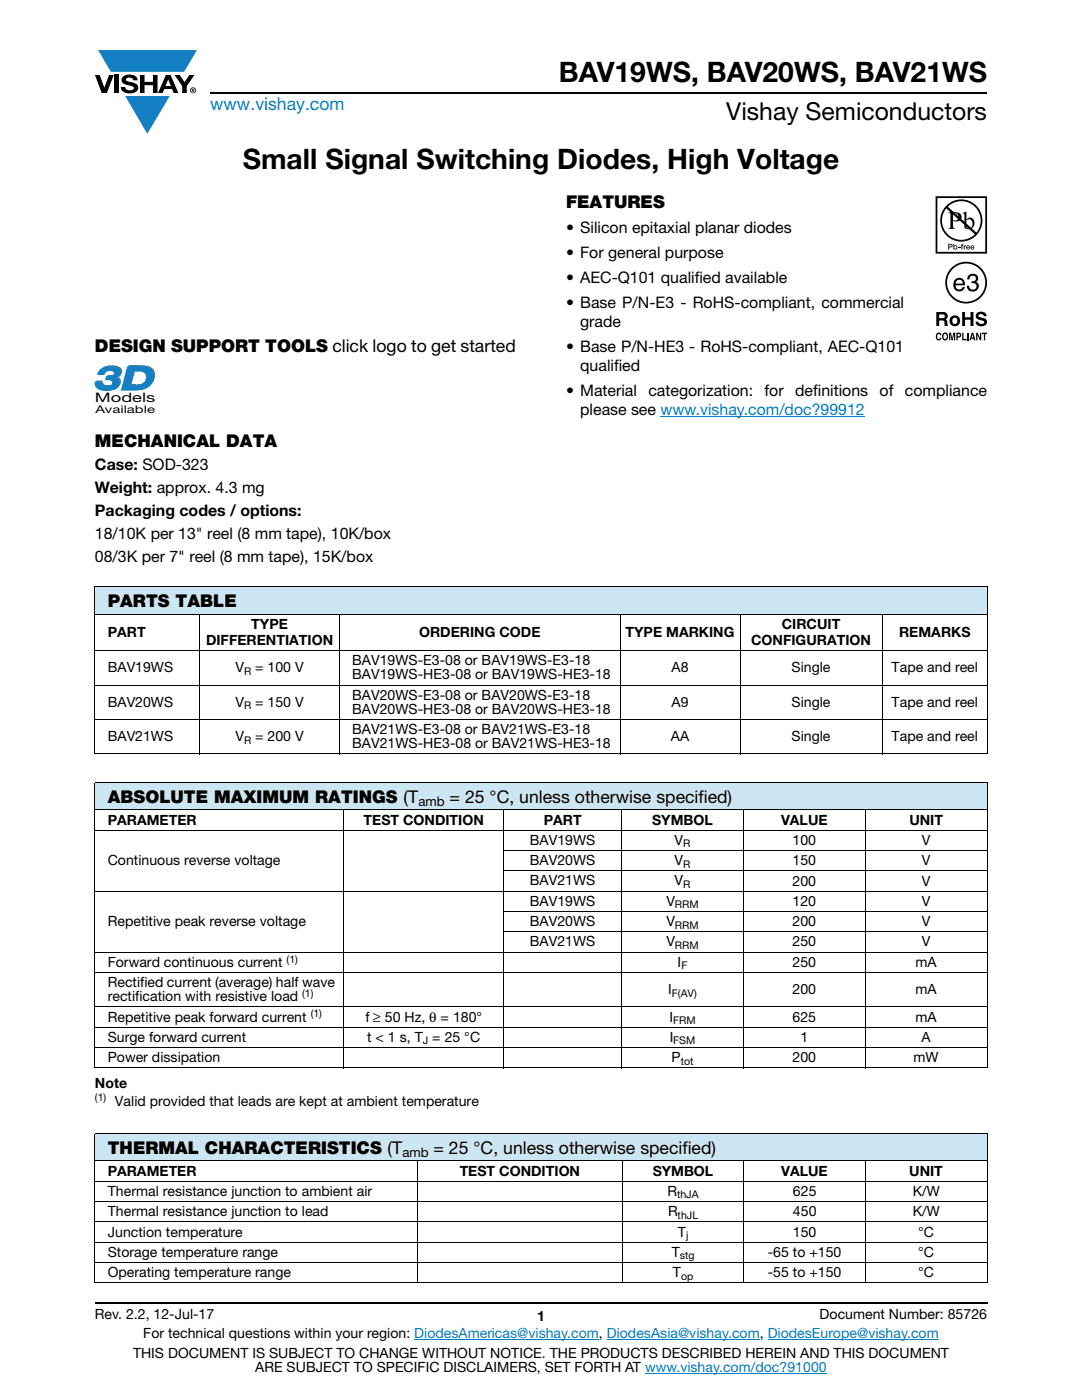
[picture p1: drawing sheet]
<svg xmlns="http://www.w3.org/2000/svg" width="216mm" height="279mm" viewBox="0 0 216 279" stroke-linecap="round" stroke-linejoin="round" font-family="sans-serif">
<g fill="#147fc3">
<path d="M19.6 10h19.7l-2.6 4.3h-1.1h-13.5z"/>
<path d="M25 19.2h8.9l-4.5 7.5z"/>
</g>
<g fill="#000">
<path d="M18.9 15h1l.9 2.5 1-2.5h.9l-1.4 3.6h-1zM22.9 15h.9v3.6h-.9zM24.6 15.3a2.1 2.1 0 0 1 2.8 .3l.1 .4h-.9a.79 .79 0 0 0-.7-.5 .79 .79 0 0 0-.8 .4l.3 .3 1 .2a1.08 1.08 0 0 1 1.2 1 1.08 1.08 0 0 1-1.1 1.2 1.73 1.73 0 0 1-2.4-1.2h.9a.96 .96 0 0 0 .8 .6 .96 .96 0 0 0 .9-.4 1.31 1.31 0 0 0-1.2-.6 1.03 1.03 0 0 1-1.1-.6 1.03 1.03 0 0 1 .2-1.1zM27.9 15h.9v1.3h1.7v-1.3h.9v3.6h-.9v-1.6h-1.7v1.6h-.9zM34.8 15h1.1l.9 1.4 1-1.4h1l-1.5 2.2v1.4h-.9v-1.4z"/>
<path d="M33.6 15.9l.5 1.3h-1.1zM33.1 15l-1.6 3.6h1l.3-.8h1.5l.3 .8h1l-1.6-3.6z"/>
<path d="M38.4 17.8h.2v.2h-.2zM38.3 17.7v.7h.1v-.3l.4 .3-.2-.3 .2-.2-.1-.2z"/>
<path d="M38.1 18a.46 .46 0 0 1 .9 0 .46 .46 0 0 1-.9 0zM37.9 18a.6 .6 0 0 0 1.2 0 .6 .6 0 0 0-1.2 0z"/>
</g>
<path d="M42 18.6h155M18.9 260h178.1" fill="none" stroke="#000" stroke-width=".36"/>
<path d="M131.8 83.2h40.8M82.7 267.3h36.8M121.1 267.3h30.5M128.7 274h36.3M153.2 267.3h34.1" fill="none" stroke="#007ec4" stroke-width=".2"/>
<g fill="#fff">
<path d="M41.6 39.9h38.7v24.2h-38.7z"/>
<path d="M18.9 72.9h12.1v9.9h-12.1z"/>
</g>
<path d="M19.3 76h1.2l-.3 .3h-1.2z" fill="#0d567f"/>
<path d="M20.5 76l-.3 .3z" fill="#09537d"/>
<path d="M20.5 76l-.3 .4z" fill="#0d5781"/>
<path d="M20.5 76.1l-.3 .4z" fill="#105a84"/>
<path d="M20.5 76.2l-.3 .3z" fill="#115c88"/>
<path d="M20.5 76.2l-.3 .4z" fill="#145f8c"/>
<path d="M20.5 76.3l-.2 .4z" fill="#146190"/>
<path d="M20.6 76.4l-.3 .4z" fill="#156494"/>
<path d="M20.6 76.4l.2 .2-.3 .4-.2-.2z" fill="#176797"/>
<path d="M20.8 76.7h.1l-.3 .3h-.1z" fill="#156494"/>
<path d="M20.9 76.7l.1 .1-.4 .2z" fill="#146190"/>
<path d="M21 76.8h.1l-.4 .3z" fill="#145f8c"/>
<path d="M21.1 76.8h.1l-.4 .3z" fill="#115c88"/>
<path d="M21.2 76.8h.1l-.4 .3z" fill="#105a84"/>
<path d="M21.3 76.8l.2 .1-.5 .3z" fill="#0d5781"/>
<path d="M21.5 76.9h.2l-.4 .3h-.1z" fill="#09537d"/>
<path d="M21.7 76.9l.1-.1-.5 .4z" fill="#0e5078"/>
<path d="M21.8 76.9l.2-.1-.5 .4z" fill="#0e4e73"/>
<path d="M22 76.8h.2l-.5 .3z" fill="#0a496f"/>
<path d="M22.2 76.8l.1-.1-.4 .4z" fill="#09486a"/>
<path d="M22.3 76.7l.3-.2-.6 .5z" fill="#034466"/>
<path d="M21.6 74.8h.4l-.4 .3h-.3z" fill="#0d567f"/>
<path d="M21.3 73.9l-.4 .5z" fill="#034466"/>
<path d="M21.2 74.1l-.4 .4z" fill="#09486a"/>
<path d="M21.1 74.2l-.3 .4z" fill="#0a496f"/>
<path d="M21.1 74.3l-.3 .4z" fill="#0e4e73"/>
<path d="M22 74.8h.1l-.5 .3z" fill="#09537d"/>
<path d="M22.1 74.8h.2l-.3 .3h-.2z" fill="#0e5078"/>
<path d="M22.3 74.8h.2l-.5 .3z" fill="#0e4e73"/>
<path d="M22.5 74.8l.2-.1-.5 .4z" fill="#0a496f"/>
<path d="M22.7 74.7h.1l-.4 .3z" fill="#09486a"/>
<path d="M22.8 74.7l.2-.2-.5 .5z" fill="#034466"/>
<path d="M23.2 75.1l.2 .1-.3 .3-.2-.1z" fill="#115c88"/>
<path d="M23.4 75.2h.1l-.3 .3h-.1z" fill="#145f8c"/>
<path d="M23.5 75.2l.2 .1-.3 .3-.2-.1z" fill="#146190"/>
<path d="M23.7 75.3l.1 .1-.3 .3-.1-.1z" fill="#156494"/>
<path d="M23.8 75.4l.2 .2-.3 .3-.2-.2z" fill="#176797"/>
<path d="M24 75.6l.1 .1-.3 .3-.1-.1z" fill="#156494"/>
<path d="M24.1 75.7l-.3 .4z" fill="#146190"/>
<path d="M24.1 75.8l-.3 .4z" fill="#145f8c"/>
<path d="M24.1 75.9l-.3 .4z" fill="#115c88"/>
<path d="M24.2 76l-.3 .4z" fill="#105a84"/>
<path d="M24.2 76.1l-.3 .4z" fill="#0d5781"/>
<path d="M24.2 76.2l-.4 .4z" fill="#09537d"/>
<path d="M24.1 76.3l-.3 .4z" fill="#0e5078"/>
<path d="M24.1 76.4l-.3 .4z" fill="#0e4e73"/>
<path d="M24.1 76.5l-.4 .4z" fill="#0a496f"/>
<path d="M24.1 76.6l-.4 .4z" fill="#09486a"/>
<g fill="#034466">
<path d="M24 76.7l-.5 .6z"/>
<path d="M20.3 73.5l.5-.4-.8 .7z"/>
</g>
<path d="M20.8 73.1l.3-.1-.6 .5z" fill="#09486a"/>
<path d="M21.1 73l.3-.1-.6 .4z" fill="#0a496f"/>
<path d="M21.4 72.9h.4l-.3 .3-.4 .1z" fill="#0e4e73"/>
<path d="M21.8 72.9h.3l-.3 .3h-.3z" fill="#0e5078"/>
<path d="M22.1 72.9h.2l-.5 .3z" fill="#09537d"/>
<path d="M19.9 73.9a3.2 3.2 0 0 1 4.1 .1 1.07 1.07 0 0 1-1.1 1.4 1.09 1.09 0 0 1 1 1 1.09 1.09 0 0 1-.8 1.2 4.2 4.2 0 0 1-3.6-.1l-.5-.7v-.5h1.2a1 1 0 0 0 1.5 .8 .7 .7 0 0 0 .8-.7 .7 .7 0 0 0-.9-.6h-.5l.2-.7h.4a.81 .81 0 0 0 1.1-.8 1.28 1.28 0 0 0-2 .4h-1.3z" fill="#177fc3"/>
<path d="M19.9 73.9a3.2 3.2 0 0 1 4.1 .1 1.07 1.07 0 0 1-1.1 1.4 1.09 1.09 0 0 1 1 1 1.09 1.09 0 0 1-.8 1.2 4.2 4.2 0 0 1-3.6-.1l-.5-.7v-.5h1.2a1 1 0 0 0 1.5 .8 .7 .7 0 0 0 .8-.7 .7 .7 0 0 0-.9-.6h-.5l.2-.7h.4a.81 .81 0 0 0 1.1-.8 1.28 1.28 0 0 0-2 .4h-1.3z" fill="none" stroke="#177fc3" stroke-width=".2"/>
<path d="M22.3 72.9h.2l-.3 .3h-.2z" fill="#09537d"/>
<path d="M22.5 72.9h.4l-.3 .3h-.4z" fill="#0d5781"/>
<path d="M22.9 72.9l.3 .1-.3 .3-.3-.1z" fill="#105a84"/>
<path d="M23.2 73h.2l-.3 .3h-.2z" fill="#115c88"/>
<path d="M23.4 73l.2 .1-.3 .3-.2-.1z" fill="#145f8c"/>
<path d="M23.6 73.1l.2 .1-.3 .3-.2-.1z" fill="#146190"/>
<path d="M23.8 73.2l.2 .1-.3 .3-.2-.1z" fill="#156494"/>
<path d="M24 73.3l.3 .3-.3 .3-.3-.3z" fill="#176797"/>
<path d="M24.3 73.6v.1l-.3 .3v-.1z" fill="#156494"/>
<path d="M24.3 73.7l-.2 .4z" fill="#146190"/>
<path d="M24.4 73.8l-.3 .4z" fill="#145f8c"/>
<path d="M24.4 73.9l-.3 .4z" fill="#115c88"/>
<path d="M24.4 74l-.3 .4z" fill="#105a84"/>
<path d="M24.4 74.1l-.3 .4z" fill="#0d5781"/>
<path d="M24.4 74.1l-.3 .4z" fill="#09537d"/>
<path d="M24.4 74.2l-.3 .4z" fill="#0e5078"/>
<path d="M24.4 74.3l-.3 .4z" fill="#0e4e73"/>
<path d="M24.4 74.4l-.4 .3z" fill="#0a496f"/>
<path d="M24.3 74.4l-.3 .4z" fill="#09486a"/>
<path d="M24.3 74.5l-.5 .5z" fill="#034466"/>
<path d="M26.2 76.7h1.1l-.3 .3h-1.1z" fill="#0d567f"/>
<path d="M27.3 76.7h.1l-.4 .3z" fill="#09537d"/>
<path d="M27.4 76.7h.3l-.3 .3h-.3z" fill="#0e5078"/>
<path d="M27.7 76.7l.3-.1-.3 .3-.3 .1z" fill="#0e4e73"/>
<path d="M28 76.6l.2-.1-.5 .4z" fill="#0a496f"/>
<path d="M28.2 76.5l.3-.1-.6 .5z" fill="#09486a"/>
<path d="M28.5 76.4l.6-.3-.9 .6z" fill="#034466"/>
<path d="M27 73.7l-.8 3-.3 .3 .8-3z" fill="#074f76"/>
<path d="M25.5 73h2.6" fill="none" stroke="#0d567f" stroke-width=".31"/>
<path d="M28.1 72.9h.4l-.3 .3h-.4z" fill="#09537d"/>
<path d="M28.5 72.9h.4l-.3 .3h-.4z" fill="#0d5781"/>
<path d="M28.9 72.9l.4 .1-.3 .3-.4-.1z" fill="#105a84"/>
<path d="M29.3 73l.3 .1-.3 .3-.3-.1z" fill="#115c88"/>
<path d="M29.6 73.1h.2l-.3 .4-.2-.1z" fill="#145f8c"/>
<path d="M29.8 73.2l.3 .1-.3 .3-.3-.1z" fill="#146190"/>
<path d="M30.1 73.3l.2 .1-.3 .3-.2-.1z" fill="#156494"/>
<path d="M30.3 73.4l.5 .5-.4 .3-.4-.5z" fill="#176797"/>
<path d="M30.8 73.9l.1 .2-.4 .3-.1-.2z" fill="#156494"/>
<path d="M30.9 74.1v.2l-.3 .3-.1-.2z" fill="#146190"/>
<path d="M30.9 74.3v.1l-.3 .3v-.1z" fill="#145f8c"/>
<path d="M30.9 74.4l-.2 .5z" fill="#115c88"/>
<path d="M31 74.6l-.3 .4z" fill="#105a84"/>
<path d="M31 74.7v.3l-.3 .3v-.3z" fill="#0d5781"/>
<path d="M31 75l-.4 .5z" fill="#09537d"/>
<path d="M30.9 75.2l-.3 .5z" fill="#0e5078"/>
<path d="M30.9 75.4l-.4 .5z" fill="#0e4e73"/>
<path d="M30.8 75.6l-.4 .6z" fill="#0a496f"/>
<path d="M30.7 75.9l-.4 .5z" fill="#09486a"/>
<path d="M30.6 76.1l-.6 .8z" fill="#034466"/>
<path d="M26.7 74l-.8 3a3.2 3.2 0 0 0 3.1-.9 1.27 1.27 0 0 0 .1-1.5 1.27 1.27 0 0 0-1.3-.6zM25.5 73.2a8.4 8.4 0 0 1 4.2 .3 2.15 2.15 0 0 1 1 2.1 2.15 2.15 0 0 1-1.4 1.8 9.3 9.3 0 0 1-5.1 .4z" fill="#177fc3"/>
<path d="M25.5 73.2a8.4 8.4 0 0 1 4.2 .3 2.15 2.15 0 0 1 1 2.1 2.15 2.15 0 0 1-1.4 1.8 9.3 9.3 0 0 1-5.1 .4zM26.7 74a2.55 2.55 0 0 1 2.3 .5 1.76 1.76 0 0 1-.2 1.9 1.76 1.76 0 0 1-1.8 .6h-1.1z" fill="none" stroke="#177fc3" stroke-width=".2"/>
<path d="M186.7 39.2h10.3v28.8h-10.3z" fill="#fff"/>
<g fill="#000">
<path d="M191.2 49.3h.4v.1h-.4zM191.9 48.7h.3l-.2 .2 .2 .1v.1h-.2v.7h-.1v-.7h-.2zM192.3 49h.2v.1l.3-.1v.1l-.3 .1v.6h-.2zM193.3 54.9a1.07 1.07 0 0 1 1.3-.2 1.07 1.07 0 0 1 .5 1.2l-.4 .4a1.06 1.06 0 0 1 .5 1.4 1.06 1.06 0 0 1-1.4 .5l-.2-.1a1.02 1.02 0 0 1-.7-1.1h.5a.71 .71 0 0 0 .9 .8 .71 .71 0 0 0 .3-1.2l-.7-.1v-.4a.59 .59 0 0 0 .8-.4 .59 .59 0 0 0-.6-.7 .66 .66 0 0 0-.7 .8h-.4zM186.9 66.6l.4-.2h.3l.2 .5-.6-.2a.66 .66 0 0 0 .1 1l.3-.3h.2a.54 .54 0 0 1-.4 .6 .54 .54 0 0 1-.6-.5zM189.4 66.4h.4l.2 1.2 .2-1.2h.4v1.5h-.3v-1.3l-.2 1.3h-.2l-.3-1.3v1.3h-.2zM192 66.4h.3v1.2h.6v.3h-.9zM192 62.3h.6v1h1.1v-1h.5v2.8h-.5v-1.3h-1.1v1.3h-.6zM193 66.4h.3v1.5h-.3zM195 62.4a1.15 1.15 0 0 1 1.9 .7h-.6v-.2a.68 .68 0 0 0-1-.1v.4l.2 .1a1.29 1.29 0 0 1 1.5 .9 1.17 1.17 0 0 1-1.2 .9 1.17 1.17 0 0 1-1.1-.9h.5l.1 .2a.67 .67 0 0 0 1.1-.1l-.3-.3-.5-.1a.82 .82 0 0 1-.9-.5 .82 .82 0 0 1 .3-1zM194.8 66.4h.3l.5 1.1v-1.1h.2v1.5h-.3l-.5-1.1v1.1h-.2zM195.9 66.4h1.1v.3h-.4v1.2h-.3v-1.2h-.4z"/>
<path d="M187 39.5h9.6v10.8h-9.6zM186.7 39.2v11.4h10.3v-11.4z"/>
<path d="M189 56.4a3.8 3.8 0 0 1 7.6 0 3.8 3.8 0 0 1-7.6 0zM188.6 56.4a4.2 4.2 0 0 0 8.4 0 4.2 4.2 0 0 0-8.4 0z"/>
<path d="M189.1 41.3a3.9 3.9 0 0 1 5.3-.2 3.9 3.9 0 0 1 .4 5.3zM188.8 41.6l5.7 5.2a3.9 3.9 0 0 1-5.3 .1 3.9 3.9 0 0 1-.4-5.3zM187.6 44a4.2 4.2 0 0 0 8.4 0 4.2 4.2 0 0 0-8.4 0z"/>
<path d="M189.4 48.8v.4h.4v-.3zM189.2 48.7h.7l.2 .3-.2 .3-.5 .1v.4h-.2z"/>
<path d="M190.2 42.6v1.3a.75 .75 0 0 0 1.1-.6 .75 .75 0 0 0-1.1-.7zM189.2 42.4a2.81 2.81 0 0 1 2.4 .3 .97 .97 0 0 1 0 1.2 .97 .97 0 0 1-1.2 .2h-.2v1.1v.2l.5 .3h-1.5l.3-.2 .1-.3v-2.3v-.3z"/>
<path d="M190.4 49.4a.26 .26 0 0 0 .5 0 .26 .26 0 0 0-.5 0zM190.2 48.7h.2v.4a.38 .38 0 0 1 .5 0 .38 .38 0 0 1 0 .6 .38 .38 0 0 1-.5 0l-.2 .1z"/>
<path d="M190.9 56.1l-.2 .5h1.4a.7 .7 0 0 0-.4-.7 .7 .7 0 0 0-.8 .2zM190.7 55.7a1.18 1.18 0 0 1 1.4-.1 1.18 1.18 0 0 1 .5 1.3h-1.9a.73 .73 0 0 0 .5 .9 .73 .73 0 0 0 .9-.5h.4a1.21 1.21 0 0 1-1.6 .8 1.21 1.21 0 0 1-.6-1.7z"/>
<path d="M192.8 44v1.3l.2 .2a.72 .72 0 0 0 .8-.1 .72 .72 0 0 0 .3-.7 .72 .72 0 0 0-.4-.8 .72 .72 0 0 0-.9 .1zM192.1 42.5l.7-.3v1.6a.89 .89 0 0 1 1.1-.3 .89 .89 0 0 1 .6 1 1.23 1.23 0 0 1-.7 1.2 1.23 1.23 0 0 1-1.4-.2v-2.7z"/>
<path d="M193 49.2v.1h.4l-.2-.2zM193 49h.4l.2 .4h-.6v.2l.5-.1a.42 .42 0 0 1-.6 .2 .42 .42 0 0 1 .1-.7z"/>
<path d="M193.9 49.2l-.1 .1h.5l-.3-.2zM193.8 49h.5l.1 .4h-.6l.1 .2 .5-.1a.42 .42 0 0 1-.6 .2 .42 .42 0 0 1 0-.7z"/>
<path d="M187.4 62.8v.7h.9a.39 .39 0 0 0 .1-.7zM186.8 62.3h1.4a.79 .79 0 0 1 .8 .4 .79 .79 0 0 1-.1 .9l-.2 .1a.98 .98 0 0 1 .4 1.2l.1 .2h-.7l-.2-1.1h-.9v1.1h-.6z"/>
<path d="M188.4 66.7a.64 .64 0 0 0 .2 1l.1-.1a.64 .64 0 0 0-.1-1zM188.2 66.5l.2-.1a.56 .56 0 0 1 .7 .3 .82 .82 0 0 1-.5 1.3l-.2-.1a.89 .89 0 0 1-.2-1.4z"/>
<path d="M190.3 63.5a.63 .63 0 0 0-.3 .7 .63 .63 0 0 0 .8 .4 .63 .63 0 0 0 .2-.8 .63 .63 0 0 0-.7-.3zM189.5 64a1.09 1.09 0 0 1 2.1 0 1.09 1.09 0 0 1-2.1 0z"/>
<path d="M191.1 66.7v.4l.4-.1v-.3zM190.8 66.4h.6a.5 .5 0 0 1 .4 .5 .5 .5 0 0 1-.4 .5h-.3v.5h-.3z"/>
<path d="M194 66.7l-.1 .6h.3zM193.9 66.4h.3l.4 1.5h-.3v-.3h-.5l-.1 .3h-.3z"/>
</g>
<g fill="#cce5f3">
<path d="M18.9 117.1h178.1v5.5h-178.1z"/>
<path d="M18.9 156.1h178.1v5.5h-178.1z"/>
<path d="M18.9 226.2h178.1v5.5h-178.1z"/>
</g>
<g fill="none" stroke="#000" stroke-width=".2">
<path d="M18.9 117.1h178.2M18.9 117.2v33.2M197 117.2v33.2M18.9 122.6h178.2M18.9 129.8h178.2M18.9 136.7h178.2M39.9 122.5v28.1M67.7 122.5v28.1M123.8 122.5v28.1M147.7 122.5v28.1M176 122.5v28.1M18.9 143.6h178.2"/>
<path d="M18.9 150.5h178.2M18.9 156.1h178.1M18.9 156.2v56.8M197 156.2v56.8M18.9 161.6h178.1M18.9 165.7h178.1M18.9 177.8h178.1M68.6 161.5v51.7M100.4 169.7h96.6M100.4 173.8h96.6M100.5 161.5v51.7M124 161.5v51.7"/>
<path d="M148.3 161.5v51.7M172.7 161.5v51.7M18.9 190h178.1M18.9 194.1h178.1M100.4 181.9h96.6M100.4 185.9h96.6M18.9 201h178.1M18.9 205h178.1M18.9 209.1h178.1M18.9 213.1h178.1M18.9 226.2h178.1M18.9 231.7h178.1"/>
<path d="M18.9 235.7h178.1M18.9 239.8h178.1M18.9 226.3v29.6M83.3 231.6v24.5M124.2 231.6v24.5M148.4 231.6v24.5M172.7 231.6v24.5M197 226.3v29.6M18.9 243.8h178.1M18.9 247.9h178.1M18.9 251.9h178.1M18.9 256h178.1"/>
</g>
<g font-size="5.6">
<text x="111.5" y="16.4">BAV19WS, BAV20WS, BAV21WS</text>
<text x="48.4" y="33.8">Small Signal Switching Diodes, High Voltage</text>
</g>
<text font-size="4.9" x="144.9" y="24">Vishay Semiconductors</text>
<text font-size="3.5" fill="#007ec4" x="42" y="21.9">www.vishay.com</text>
<g font-size="3.5">
<text x="112.9" y="41.5">FEATURES</text>
<text x="18.9" y="70.3">DESIGN SUPPORT TOOLS click logo to get started</text>
<text x="18.9" y="89.1">MECHANICAL DATA</text>
<text x="21.5" y="121.2">PARTS TABLE</text>
<text x="21.5" y="160.2">ABSOLUTE MAXIMUM RATINGS (T</text>
<text x="89.7" y="160.2">= 25 °C, unless otherwise specified)</text>
<text x="21.5" y="230.3">THERMAL CHARACTERISTICS (T</text>
<text x="86.5" y="230.3">= 25 °C, unless otherwise specified)</text>
</g>
<g font-size="3.2">
<text x="112.9" y="46.6">• Silicon epitaxial planar diodes</text>
<text x="112.9" y="51.5">• For general purpose</text>
<text x="112.9" y="56.5">• AEC-Q101 qualified available</text>
<text x="112.9" y="61.4">• Base P/N-E3 - RoHS-compliant, commercial</text>
<text x="115.8" y="65.3">grade</text>
<text x="112.9" y="70.2">• Base P/N-HE3 - RoHS-compliant, AEC-Q101</text>
<text x="115.8" y="74.1">qualified</text>
<text x="112.9" y="79">• Material</text>
<text x="115.8" y="82.9">please see www.vishay.com/doc?99912</text>
<text x="129.4" y="79">categorization:</text>
<text x="152.6" y="79">for</text>
<text x="158.7" y="79">definitions</text>
<text x="175.5" y="79">of</text>
<text x="180.6" y="79">compliance</text>
<text x="18.9" y="93.8">Case: SOD-323</text>
<text x="18.9" y="98.4">Weight: approx. 4.3 mg</text>
<text x="18.9" y="103">Packaging codes / options:</text>
<text x="18.9" y="107.6">18/10K per 13&quot; reel (8 mm tape), 10K/box</text>
<text x="18.9" y="112.2">08/3K per 7&quot; reel (8 mm tape), 15K/box</text>
</g>
<g font-size="2.8">
<text x="50.1" y="125.5">TYPE</text>
<text x="156" y="125.5">CIRCUIT</text>
<text x="21.5" y="127.1">PART</text>
<text x="41.1" y="128.7">DIFFERENTIATION</text>
<text x="83.6" y="127.1">ORDERING CODE</text>
<text x="124.8" y="127.1">TYPE MARKING</text>
<text x="149.9" y="128.7">CONFIGURATION</text>
<text x="179.4" y="127.1">REMARKS</text>
<text x="21.5" y="134.2">BAV19WS</text>
<text x="47" y="134.2">V</text>
<text x="50.9" y="134.2">= 100 V</text>
<text x="70.3" y="132.8">BAV19WS-E3-08 or BAV19WS-E3-18</text>
<text x="70.3" y="135.6">BAV19WS-HE3-08 or BAV19WS-HE3-18</text>
<text x="134" y="134.2">A8</text>
<text x="157.9" y="134.2">Single</text>
<text x="177.9" y="134.2">Tape and reel</text>
<text x="21.5" y="141.1">BAV20WS</text>
<text x="47" y="141.1">V</text>
<text x="50.9" y="141.1">= 150 V</text>
<text x="70.3" y="139.6">BAV20WS-E3-08 or BAV20WS-E3-18</text>
<text x="70.3" y="142.5">BAV20WS-HE3-08 or BAV20WS-HE3-18</text>
<text x="134" y="141.1">A9</text>
<text x="157.9" y="141.1">Single</text>
<text x="177.9" y="141.1">Tape and reel</text>
<text x="21.5" y="147.9">BAV21WS</text>
<text x="47" y="147.9">V</text>
<text x="50.9" y="147.9">= 200 V</text>
<text x="70.3" y="146.5">BAV21WS-E3-08 or BAV21WS-E3-18</text>
<text x="70.3" y="149.4">BAV21WS-HE3-08 or BAV21WS-HE3-18</text>
<text x="133.9" y="147.9">AA</text>
<text x="157.9" y="147.9">Single</text>
<text x="177.9" y="147.9">Tape and reel</text>
<text x="21.5" y="164.5">PARAMETER</text>
<text x="72.6" y="164.5">TEST CONDITION</text>
<text x="108.5" y="164.5">PART</text>
<text x="130.1" y="164.5">SYMBOL</text>
<text x="155.8" y="164.5">VALUE</text>
<text x="181.5" y="164.5">UNIT</text>
<text x="21.5" y="172.7">Continuous reverse voltage</text>
<text x="105.7" y="172.7">BAV20WS</text>
<text x="105.7" y="168.6">BAV19WS</text>
<text x="134.6" y="172.7">V</text>
<text x="134.6" y="168.6">V</text>
<text x="158.1" y="168.6">100</text>
<text x="158.1" y="172.7">150</text>
<text x="183.9" y="168.6">V</text>
<text x="183.9" y="172.7">V</text>
<text x="105.7" y="176.7">BAV21WS</text>
<text x="134.6" y="176.7">V</text>
<text x="158.1" y="176.7">200</text>
<text x="183.9" y="176.7">V</text>
<text x="21.5" y="184.8">Repetitive peak reverse voltage</text>
<text x="105.7" y="180.8">BAV19WS</text>
<text x="105.7" y="184.8">BAV20WS</text>
<text x="133" y="180.8">V</text>
<text x="133" y="184.8">V</text>
<text x="158.1" y="180.8">120</text>
<text x="158.1" y="184.8">200</text>
<text x="183.9" y="180.8">V</text>
<text x="183.9" y="184.8">V</text>
<text x="105.7" y="188.9">BAV21WS</text>
<text x="133" y="188.9">V</text>
<text x="158.1" y="188.9">250</text>
<text x="183.9" y="188.9">V</text>
<text x="21.5" y="193">Forward continuous current</text>
<text x="21.5" y="197">Rectified current (average) half wave</text>
<text x="135.2" y="193">I</text>
<text x="158.1" y="193">250</text>
<text x="182.7" y="193">mA</text>
<text x="21.5" y="199.8">rectification with resistive load</text>
<text x="21.5" y="203.9">Repetitive peak forward current</text>
<text x="72.9" y="203.9">f ≥ 50 Hz, θ = 180°</text>
<text x="133.3" y="198.4">I</text>
<text x="133.6" y="203.9">I</text>
<text x="158.1" y="198.4">200</text>
<text x="158.1" y="203.9">625</text>
<text x="182.7" y="198.4">mA</text>
<text x="182.7" y="203.9">mA</text>
<text x="21.5" y="207.9">Surge forward current</text>
<text x="73.3" y="207.9">t &lt; 1 s, T = 25 °C</text>
<text x="133.6" y="207.9">I</text>
<text x="159.7" y="207.9">1</text>
<text x="183.9" y="207.9">A</text>
<text x="21.5" y="212">Power dissipation</text>
<text x="134" y="212">P</text>
<text x="158.1" y="212">200</text>
<text x="182.3" y="212">mW</text>
<text x="18.9" y="217.1">Note</text>
<text x="22.9" y="220.6">Valid provided that leads are kept at ambient temperature</text>
<text x="21.5" y="234.6">PARAMETER</text>
<text x="21.5" y="238.7">Thermal resistance junction to ambient air</text>
<text x="91.7" y="234.6">TEST CONDITION</text>
<text x="130.2" y="234.6">SYMBOL</text>
<text x="133.2" y="238.7">R</text>
<text x="155.9" y="234.6">VALUE</text>
<text x="158.2" y="238.7">625</text>
<text x="181.4" y="234.6">UNIT</text>
<text x="182.1" y="238.7">K/W</text>
<text x="21.5" y="242.7">Thermal resistance junction to lead</text>
<text x="133.3" y="242.7">R</text>
<text x="158.2" y="242.7">450</text>
<text x="182.1" y="242.7">K/W</text>
<text x="21.5" y="246.8">Junction temperature</text>
<text x="21.5" y="250.8">Storage temperature range</text>
<text x="134" y="250.8">T</text>
<text x="135.3" y="246.8">T</text>
<text x="153.2" y="250.8">-65 to +150</text>
<text x="158.2" y="246.8">150</text>
<text x="183.2" y="250.8">°C</text>
<text x="183.2" y="246.8">°C</text>
<text x="21.5" y="254.9">Operating temperature range</text>
<text x="134.3" y="254.9">T</text>
<text x="153.2" y="254.9">-55 to +150</text>
<text x="183.2" y="254.9">°C</text>
<text x="18.9" y="263.3">Rev. 2.2, 12-Jul-17</text>
<text x="107.2" y="263.6">1</text>
<text x="163.6" y="263.3">Document Number: 85726</text>
<text x="28.6" y="267.1">For technical questions within your region: DiodesAmericas@vishay.com, DiodesAsia@vishay.com, DiodesEurope@vishay.com</text>
<text x="26.5" y="271">THIS DOCUMENT IS SUBJECT TO CHANGE WITHOUT NOTICE. THE PRODUCTS DESCRIBED HEREIN AND THIS DOCUMENT</text>
<text x="50.9" y="273.8">ARE SUBJECT TO SPECIFIC DISCLAIMERS, SET FORTH AT www.vishay.com/doc?91000</text>
</g>
<text font-size="2.6" fill="#050504" x="18.9" y="80.3">Models</text>
<g font-size="2.6">
<text x="83.5" y="160.9">amb</text>
<text x="80.3" y="230.9">amb</text>
</g>
<text font-size="2.1" fill="#050504" x="19" y="82.4">Available</text>
<g font-size="2.1">
<text x="48.7" y="134.7">R</text>
<text x="48.7" y="141.6">R</text>
<text x="48.7" y="148.4">R</text>
<text x="136.3" y="169.1">R</text>
<text x="136.3" y="173.2">R</text>
<text x="136.3" y="177.2">R</text>
<text x="134.7" y="181.3">RRM</text>
<text x="134.7" y="185.3">RRM</text>
<text x="134.7" y="189.4">RRM</text>
<text x="57.2" y="192.1">(1)</text>
<text x="136" y="193.5">F</text>
<text x="60.3" y="199">(1)</text>
<text x="62" y="203">(1)</text>
<text x="134.1" y="198.9">F(AV)</text>
<text x="84.4" y="208.4">J</text>
<text x="134.3" y="204.4">FRM</text>
<text x="134.3" y="208.4">FSM</text>
<text x="135.8" y="212.5">tot</text>
<text x="18.9" y="219.8">(1)</text>
<text x="135.1" y="239.2">thJA</text>
<text x="135.2" y="243.2">thJL</text>
<text x="135.7" y="251.4">stg</text>
<text x="136.9" y="247.3">j</text>
<text x="135.9" y="255.4">op</text>
</g>
</svg>
